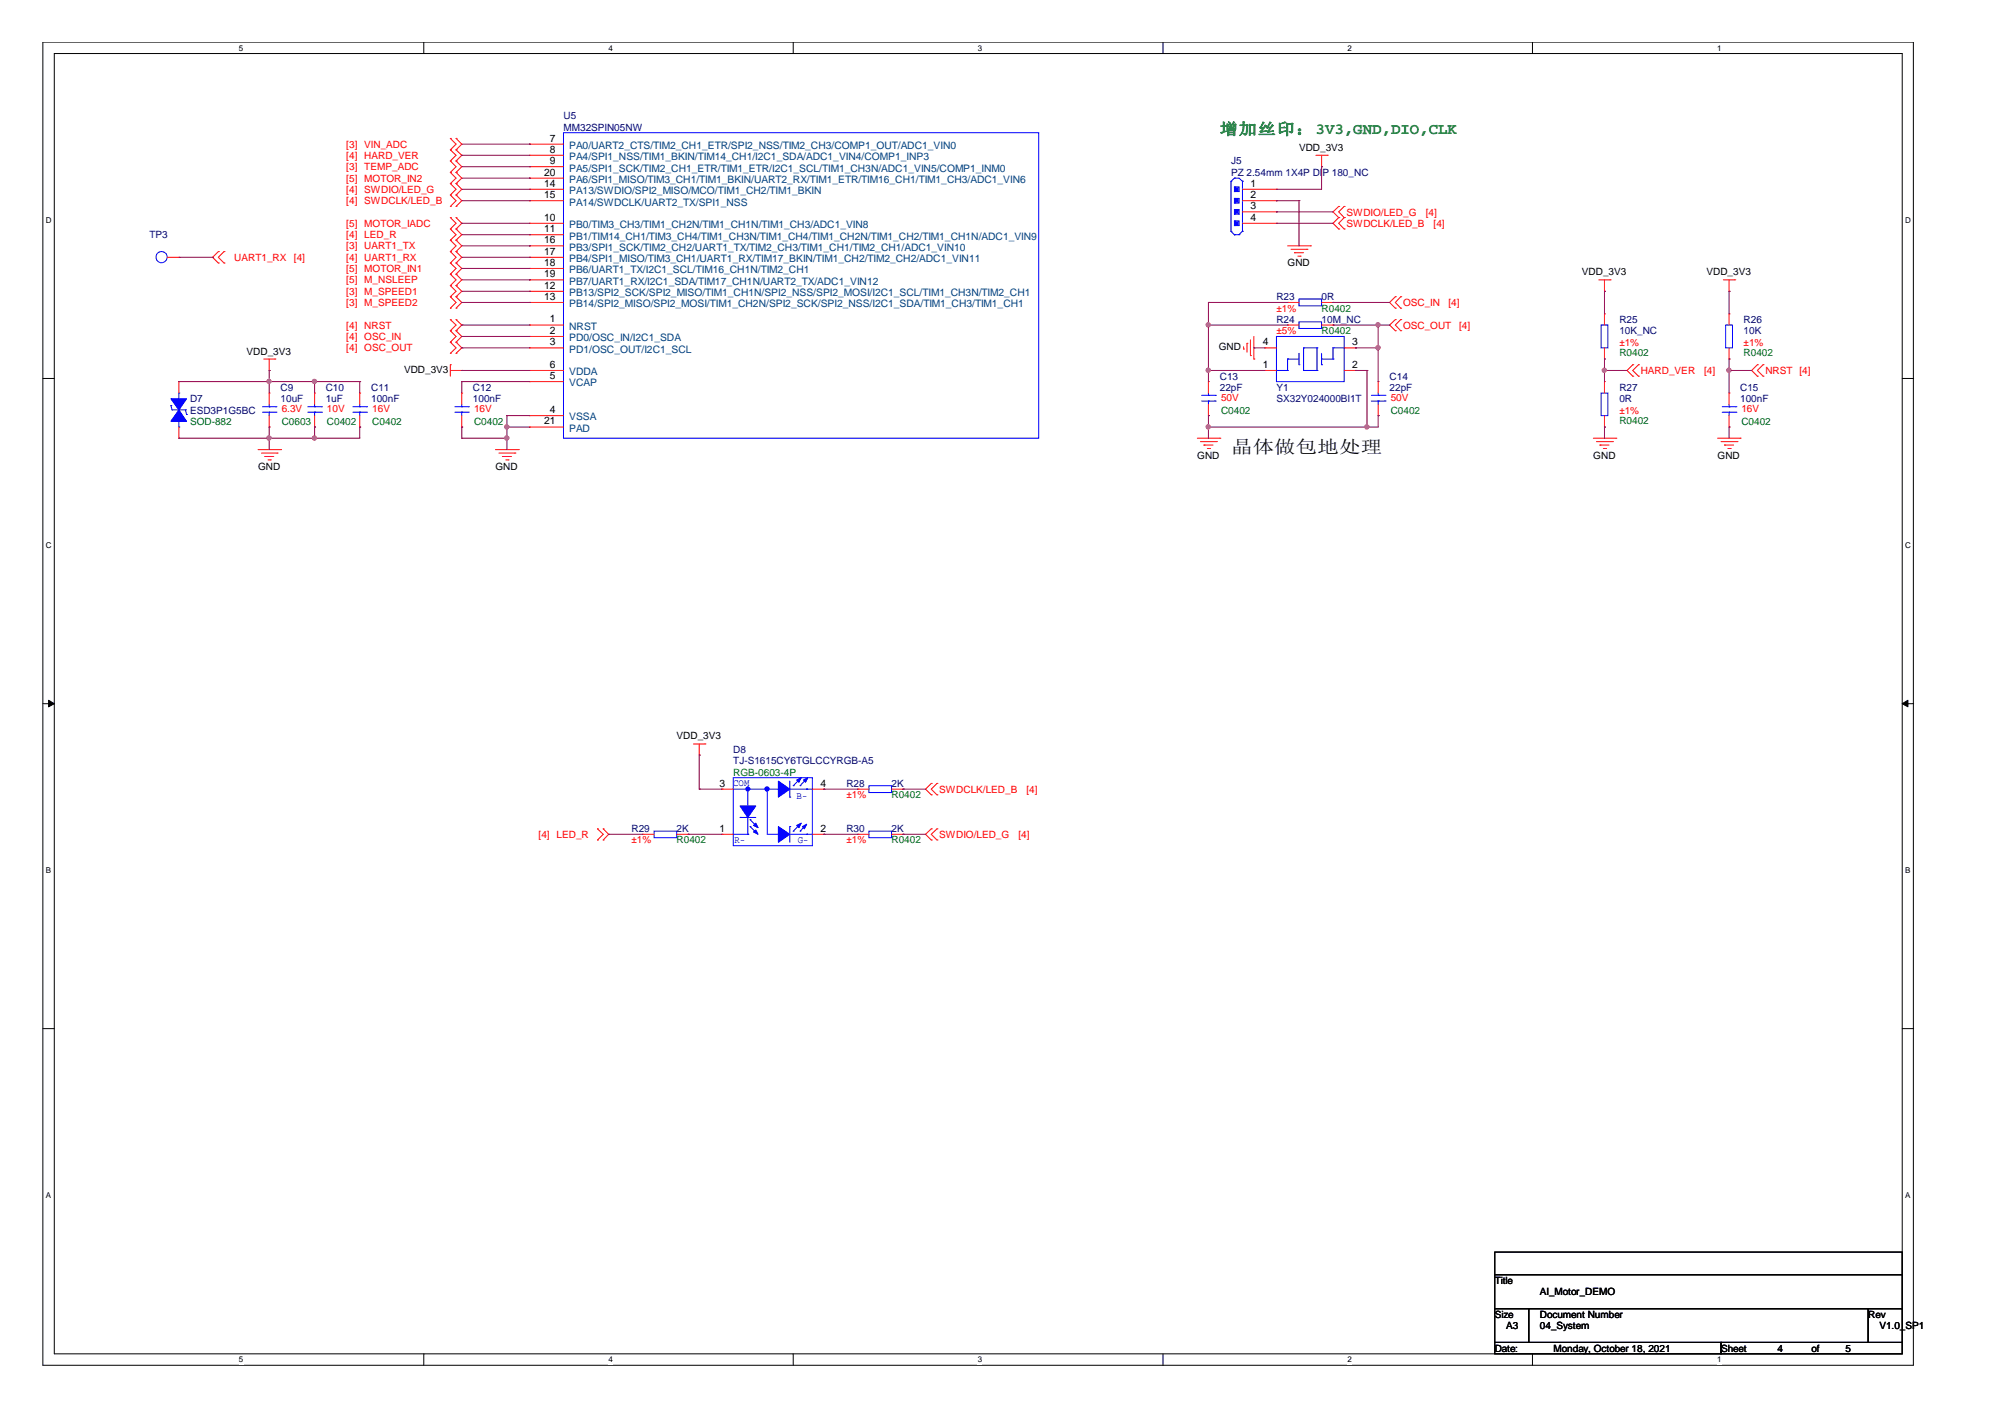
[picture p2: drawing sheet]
<svg xmlns="http://www.w3.org/2000/svg" width="297mm" height="210mm" viewBox="0 0 297 210" stroke-linecap="round" stroke-linejoin="round" font-family="sans-serif">
<path d="M6.3 6.2h277.2v196h-277.2zM8 7.9h273.8v192.6h-273.8z" fill="none" stroke="#000" stroke-width=".15"/>
<g fill="#fff">
<path d="M35.4 6.4h.6v1.4h-.6z"/>
<path d="M35.4 200.7h.6v1.4h-.6z"/>
</g>
<path d="M62.8 6.2v1.7M62.8 200.5v1.7" fill="none" stroke="#000" stroke-width=".15"/>
<g fill="#fff">
<path d="M90.1 6.4h.7v1.4h-.7z"/>
<path d="M90.1 200.7h.7v1.4h-.7z"/>
</g>
<path d="M117.5 6.2v1.7M117.5 200.5v1.7" fill="none" stroke="#000" stroke-width=".15"/>
<g fill="#fff">
<path d="M144.9 6.4h.6v1.4h-.6z"/>
<path d="M144.9 200.7h.6v1.4h-.6z"/>
</g>
<path d="M172.3 6.2v1.7M172.3 200.5v1.7" fill="none" stroke="#000" stroke-width=".15"/>
<g fill="#fff">
<path d="M199.6 6.4h.7v1.4h-.7z"/>
<path d="M199.6 200.7h.7v1.4h-.7z"/>
</g>
<path d="M227 6.2v1.7M227 200.5v1.7" fill="none" stroke="#000" stroke-width=".15"/>
<g fill="#fff">
<path d="M254.4 6.4h.6v1.4h-.6z"/>
<path d="M254.4 200.7h.6v1.4h-.6z"/>
<path d="M6.8 32h.8v1.3h-.8z"/>
<path d="M282.2 32h.9v1.3h-.9z"/>
<path d="M6.8 80.1h.8v1.4h-.8z"/>
<path d="M282.2 80.1h.9v1.4h-.9z"/>
</g>
<path d="M6.3 56.1h1.7M281.8 56.1h1.7" fill="none" stroke="#000" stroke-width=".15"/>
<g fill="#fff">
<path d="M6.8 128.3h.7v1.3h-.7z"/>
<path d="M282.2 128.3h.8v1.3h-.8z"/>
</g>
<path d="M6.3 104.2h1.7M281.8 104.2h1.7" fill="none" stroke="#000" stroke-width=".15"/>
<path d="M7.2 103.7l.8 .5-.8 .5zM281.8 104.2l.9-.5v1z" fill="#000" stroke="#000" stroke-width=".15"/>
<g fill="#fff">
<path d="M6.8 176.4h.7v1.4h-.7z"/>
<path d="M282.2 176.4h.8v1.4h-.8z"/>
</g>
<path d="M6.3 152.4h1.7M281.8 152.4h1.7M221.4 185.5h60.4v3.3h-60.4zM221.4 188.8h60.4v5.1h-60.4zM221.4 193.9h5.1v5h-5.1zM221.4 198.9h33.6v1.6h-33.6zM226.5 193.9h50.3v5h-50.3zM255 198.9h26.8v1.6h-26.8zM276.8 193.9h5v5h-5z" fill="none" stroke="#000" stroke-width=".15"/>
<g fill="none" stroke="#f00" stroke-width=".15">
<path d="M24.8 38.1h1.7M26.5 38.1h.1M32.3 37.3h.1M32.3 39h.1M32.3 37.3l-.8 .8 .8 .9M33.2 39h.1M33.2 37.3h.1M33.2 37.3l-.9 .8 .9 .9M66.7 22.2h.1M66.7 20.5h.1M66.7 23.8h.1M66.7 25.5h.1"/>
<path d="M66.7 27.2h.1M66.7 33.9h.1M66.7 32.2h.1M66.7 35.6h.1M66.7 37.3h.1M66.7 39h.1M66.7 28.9h.1M66.7 30.6h.1M66.7 20.5l.9 .9-.9 .8M66.7 22.2l.9 .8-.9 .8M66.7 23.8l.9 .9-.9 .8M66.7 25.5l.9 .9-.9 .8"/>
<path d="M66.7 32.2l.9 .9-.9 .8M66.7 33.9l.9 .9-.9 .8M66.7 35.6l.9 .8-.9 .9M66.7 37.3l.9 .8-.9 .9M66.7 39l.9 .8-.9 .8M66.7 27.2l.9 .8-.9 .9M66.7 28.9l.9 .8-.9 .9M67.6 20.5h.1M67.6 22.2h.1M67.6 23.8h.1M67.6 25.5h.1M67.6 27.2h.1"/>
<path d="M67.6 32.2h.1M67.6 33.9h.1M67.6 35.6h.1M67.6 37.3h.1M67.6 39h.1M67.6 28.9h.1M67.6 30.6h.1M67.6 20.5l.8 .9-.8 .8M67.6 22.2l.8 .8-.8 .8M67.6 23.8l.8 .9-.8 .8M67.6 25.5l.8 .9-.8 .8M67.6 32.2l.8 .9-.8 .8"/>
<path d="M67.6 33.9l.8 .9-.8 .8M67.6 35.6l.8 .8-.8 .9M67.6 37.3l.8 .8-.8 .9M67.6 39l.8 .8-.8 .8M67.6 27.2l.8 .8-.8 .9M67.6 28.9l.8 .8-.8 .9M78.4 21.4h.1M78.4 23h.1M78.4 24.7h.1M78.4 33.1h.1M78.4 34.8h.1M78.4 28h.1"/>
<path d="M78.4 29.7h.1M78.4 36.4h.1M78.4 38.1h.1M78.4 39.8h.1M78.4 26.4h.1M78.4 23h5.1M78.4 36.4h5.1M78.4 38.1h5.1M78.4 21.4h5.1M78.4 24.7h5.1M78.4 33.1h5.1M78.4 34.8h5.1"/>
<path d="M78.4 28h5.1M78.4 29.7h5.1M78.4 39.8h5.1M78.4 26.4h5.1M184.1 33.1h5M184.1 28h5M184.1 29.7h5M184.1 31.4h5M189.1 28h.1M189.1 31.4h.1M189.1 33.1h.1M189.1 29.7h.1"/>
<path d="M190.8 36.4h3.3M191.3 36.9h2.3M191.8 37.4h.1M191.8 37.4h1.3M192.3 37.9h.3M192.6 37.9h.1M193.6 36.9h.1M194.1 36.4h.1M194.9 23h1.7M195.8 24.7h.1M195.8 23v1.7M196.6 23h.1"/>
<path d="M198.3 30.6h.1M198.3 32.2h.1M198.3 33.9h.1M198.3 30.6l-.8 .8 .8 .8M198.3 32.2l-.8 .9 .8 .8M199.1 32.2h.1M199.1 30.6h.1M199.1 33.9h.1M199.1 30.6l-.8 .8 .8 .8M199.1 32.2l-.8 .9 .8 .8M26.5 56.5h.1M26.5 56.5v1.7"/>
<path d="M39.1 53.2h1.6M39.9 54.9h.1M39.9 58.2h.1M39.9 53.2v1.7M39.9 58.2v1.7M40.7 53.2h.1M46.6 58.2h.1M46.6 58.2v1.7M53.3 58.2h.1M53.3 58.2v1.7M66.7 54h.1M66.7 40.6h.1"/>
<path d="M66.7 42.3h.1M66.7 44h.1M66.7 45.6h.1M66.7 49h.1M66.7 47.3h.1M66.7 50.7h.1M66.7 52.3h.1M66.7 54.9h1.7M66.7 54v1.7M66.7 40.6l.9 .9-.9 .8M66.7 42.3l.9 .9-.9 .8M66.7 44l.9 .8-.9 .8"/>
<path d="M66.7 47.3l.9 .8-.9 .9M66.7 49l.9 .8-.9 .9M66.7 50.7l.9 .8-.9 .8M67.6 40.6h.1M67.6 42.3h.1M67.6 44h.1M67.6 45.6h.1M67.6 47.3h.1M67.6 49h.1M67.6 50.7h.1M67.6 52.3h.1M67.6 40.6l.8 .9-.8 .8"/>
<path d="M67.6 42.3l.8 .9-.8 .8M67.6 44l.8 .8-.8 .8M67.6 47.3l.8 .8-.8 .9M67.6 49l.8 .8-.8 .9M67.6 50.7l.8 .8-.8 .8M68.4 54.9h.1M68.4 58.2h.1M68.4 58.2v1.7M78.4 48.1h.1M78.4 49.8h.1M78.4 51.5h.1M78.4 56.5h.1"/>
<path d="M78.4 54.9h.1M78.4 43.2h.1M78.4 44.8h.1M78.4 41.5h.1M78.4 41.5h5.1M78.4 54.9h5.1M78.4 48.1h5.1M78.4 49.8h5.1M78.4 51.5h5.1M78.4 56.5h5.1M78.4 43.2h5.1M78.4 44.8h5.1"/>
<path d="M179 56.5h.1M179 56.5v1.7M179 59.9v1.7M184.2 51.7h.1M184.2 51.4v.3M184.7 50.9h.1M184.7 50.9v1.3M185.3 52.7h.1M185.3 50.3v2.4M185.8 53.2h.1M185.8 49.8v3.4M187.4 54.9h.1"/>
<path d="M187.4 51.5h.1M187.4 54.9h1.7M187.4 51.5h1.7M190.8 48.1h.1M190.8 44.8h.1M190.8 48.1h1.6M190.8 44.8h1.6M195.8 48.1h1.7M195.8 44.8h1.7M197.5 48.1h.1M197.5 44.8h.1M199.1 54.9h1.7"/>
<path d="M199.1 51.5h1.7M200.8 51.5h.1M200.8 54.9h.1M204.2 56.5h.1M204.2 56.5v1.7M204.2 59.9v1.7M206.7 44h.1M206.7 45.6h.1M206.7 47.3h.1M206.7 49h.1M206.7 44l-.8 .8 .8 .8M206.7 47.3l-.8 .8 .8 .9"/>
<path d="M207.5 45.6h.1M207.5 44h.1M207.5 49h.1M207.5 47.3h.1M207.5 44l-.8 .8 .8 .8M207.5 47.3l-.8 .8 .8 .9M236.9 41.5h1.6M237.7 43.2h.1M237.7 56.5h.1M237.7 53.2h.1M237.7 46.5h.1M237.7 41.5v1.7"/>
<path d="M237.7 46.5v1.6M237.7 51.5v1.7M237.7 56.5v1.7M238.5 41.5h.1M241.9 54h.1M241.9 55.7h.1M241.9 54l-.9 .9 .9 .8M242.7 55.7h.1M242.7 54h.1M242.7 54l-.8 .9 .8 .8M255.3 41.5h1.7M256.2 43.2h.1"/>
<path d="M256.2 58.2h.1M256.2 53.2h.1M256.2 46.5h.1M256.2 41.5v1.7M256.2 46.5v1.6M256.2 51.5v1.7M256.2 58.2v1.7M257 41.5h.1M260.3 54h.1M260.3 55.7h.1M260.3 54l-.8 .9 .8 .8M261.2 55.7h.1"/>
<path d="M261.2 54h.1M261.2 54l-.9 .9 .9 .8M26.5 64.9h.1M26.5 63.3v1.6M38.2 66.6h3.4M38.7 67.1h2.4M39.2 67.6h.1M39.2 67.6h1.4M39.7 68.1h.3M39.9 63.3h.1M39.9 61.6v1.7M40 68.1h.1"/>
<path d="M41.1 67.1h.1M41.6 66.6h.1M46.6 63.3h.1M46.6 61.6v1.7M53.3 63.3h.1M53.3 61.6v1.7M68.4 63.3h.1M68.4 61.6v1.7M73.4 66.6h3.4M73.9 67.1h2.4M74.4 67.6h.1M74.4 67.6h1.4"/>
<path d="M74.9 68.1h.4M75.3 68.1h.1M76.3 67.1h.1M76.8 66.6h.1M78.4 61.6h.1M78.4 63.3h.1M78.4 61.6h5.1M78.4 63.3h5.1M177.4 64.9h3.3M177.8 65.4h2.4M178.4 65.9h.1M178.4 65.9h1.3"/>
<path d="M178.9 66.4h.3M179 61.6h.1M179.2 66.4h.1M180.2 65.4h.1M180.7 64.9h.1M204.2 61.6h.1M236.1 64.9h3.3M236.5 65.4h2.4M237 65.9h.1M237 65.9h1.4M237.5 66.4h.4M237.7 63.3h.1"/>
<path d="M237.7 61.6v1.7M237.9 66.4h.1M238.9 65.4h.1M239.4 64.9h.1M254.5 64.9h3.3M255 65.4h2.3M255.5 65.9h.1M255.5 65.9h1.3M256 66.4h.3M256.2 63.3h.1M256.2 61.6v1.7M256.3 66.4h.1"/>
<path d="M257.3 65.4h.1M257.8 64.9h.1M102.7 110.2h1.7M103.6 111.9h.1M103.6 110.2v1.7M104.4 110.2h.1M106.9 116.9h.1M106.9 116.9h1.7M120.4 116.9h1.6M122 116.9h.1M127.1 116.9h.1M127.1 116.9h1.6"/>
<path d="M132.1 116.9h1.7M133.8 116.9h.1M138 116h.1M138 117.7h.1M138 116l-.9 .9 .9 .8M138.8 117.7h.1M138.8 116h.1M138.8 116l-.8 .9 .8 .8M88.5 124.4h.1M88.5 122.8h.1M88.5 122.8l.9 .8-.9 .8M89.4 122.8h.1"/>
<path d="M89.4 124.4h.1M89.4 122.8l.8 .8-.8 .8M95.2 123.6h.1M95.2 123.6h1.7M100.2 123.6h1.7M101.9 123.6h.1M106.9 123.6h.1M106.9 123.6h1.7M120.4 123.6h1.6M122 123.6h.1M127.1 123.6h.1M127.1 123.6h1.6"/>
<path d="M132.1 123.6h1.7M133.8 123.6h.1M138 122.8h.1M138 124.4h.1M138 122.8l-.9 .8 .9 .8M138.8 124.4h.1M138.8 122.8h.1M138.8 122.8l-.8 .8 .8 .8"/>
</g>
<g fill="none" stroke="#00f" stroke-width=".15">
<path d="M83.5 19.7h70.4v45.2h-70.4zM182.4 34.3h.1M182.4 26.9h.1M182.4 26.9v7.4M182.4 34.3l.5 .5M182.9 27.7h.7v.7h-.7zM182.9 29.4h.7v.7h-.7zM182.9 31h.7v.7h-.7zM182.9 32.7h.7v.7h-.7zM182.9 28.4h.1M182.9 27.7h.1M182.9 29.4h.1"/>
<path d="M182.9 30.1h.1M182.9 31.7h.1M182.9 31h.1M182.9 33.4h.1M182.9 32.7h.1M182.9 26.4h.1M182.9 34.8h.1M182.9 27.7l.7 .7M182.9 29.4l.7 .7M182.9 31l.7 .7M182.9 32.7l.7 .7M182.9 26.4h.7l.5 .5"/>
<path d="M182.9 34.8h.7M182.9 26.4l-.5 .5M183.6 34.8h.1M183.6 27.7l-.7 .7M183.6 29.4l-.7 .7M183.6 31l-.7 .7M183.6 32.7l-.7 .7M184.1 34.3h.1M184.1 26.9h.1M184.1 26.9v7.4M184.1 34.3l-.5 .5M26.5 58.2h.1"/>
<path d="M26.5 58.2v.9M39.9 59.9v.4M46.6 59.9v.4M53.3 59.9v.4M68.4 59.9v.4M178 59.4h2M178 58.6h2M179 58.6h.1M179 59.4h.1M179 58.2v.4M179 59.4v.5M180 59.4h.1"/>
<path d="M180 58.6h.1M189.1 49.8h10v6.7h-10zM189.1 54.9h.1M189.1 54.9h1.7M190.8 53.2h.1M190.8 54.9h.1M190.8 53.2h1.6M190.8 53.2v1.7M192.4 47.7h3.4v1h-3.4zM192.4 44.3h3.4v1h-3.4zM192.4 54h.1M192.4 52.3v1.7"/>
<path d="M193.1 54.9h.1M193.1 51.5h.1M193.1 51.5v3.4M193.1 54.9h2M193.1 51.5h2M195.1 54.9h.1M195.1 51.5h.1M195.1 51.5v3.4M195.8 54h.1M195.8 52.3v1.7M195.8 53.2h1.7M197.5 53.2h.1"/>
<path d="M197.5 51.5h.1M197.5 51.5h1.6M197.5 51.5v1.7M199.1 51.5h.1M203.2 59.4h2M203.2 58.6h2M204.2 58.6h.1M204.2 59.4h.1M204.2 58.2v.4M204.2 59.4v.5M205.2 59.4h.1M205.2 58.6h.1"/>
<path d="M237.2 58.2h1v3.4h-1zM237.2 48.1h1v3.4h-1zM255.7 48.1h1v3.4h-1zM256.2 59.9v.4M25.3 60.1h.1M25.3 60.1l.2 .6h2M26.5 63.3h.1M26.5 62.4v.9M27.5 60.7h.1M27.5 60.7l.1 .7M27.6 61.4h.1M38.9 61.1h2"/>
<path d="M38.9 60.3h2M39.9 60.3h.1M39.9 61.1h.1M39.9 61.1v.5M40.9 61.1h.1M40.9 60.3h.1M45.6 61.1h2M45.6 60.3h2M46.6 60.3h.1M46.6 61.1h.1M46.6 61.1v.5M47.6 61.1h.1"/>
<path d="M47.6 60.3h.1M52.3 61.1h2M52.3 60.3h2M53.3 60.3h.1M53.3 61.1h.1M53.3 61.1v.5M54.3 61.1h.1M54.3 60.3h.1M67.4 61.1h2M67.4 60.3h2M68.4 60.3h.1M68.4 61.1h.1"/>
<path d="M68.4 61.1v.5M69.4 61.1h.1M69.4 60.3h.1M255.1 61.1h2.1M255.1 60.3h2.1M256.2 60.3h.1M256.2 61.1h.1M256.2 61.1v.5M257.2 61.1h.1M257.2 60.3h.1M108.6 115.2h11.8v10.1h-11.8zM108.6 116.9h6.7"/>
<path d="M110.8 116.9h.1M110.8 116.9v6.7M113.7 116.9h.1M113.7 116.9v6.7h1.6M115.3 116.9h.1M117 118.1h.1M117 115.7v2.4M117 116.9h3.4M117.5 116.4h.1M118.5 116.4h.1M118.5 115.4l-1 1M119.5 116.9h.1"/>
<path d="M119.5 115.4l-1 1M128.7 116.4h3.4v1h-3.4zM96.9 123.1h3.3v1h-3.3zM108.6 123.6h2.2M109.6 121.1h.1M109.6 121.1h2.4M110.8 123.6h.1M111.1 122.4h.1M111.1 121.4h.1M111.1 122.4l1 1M111.1 121.4l1 1M115.3 123.6h.1"/>
<path d="M117 122.4h.1M117 122.4v2.4M117 123.6h3.4M117.5 123.1h.1M118.5 123.1h.1M118.5 122.1l-1 1M119.5 123.6h.1M119.5 122.1l-1 1M128.7 123.1h3.4v1h-3.4z"/>
<circle cx="23.9" cy="38.1" r=".83"/>
</g>
<g fill="#00f" stroke="#00f" stroke-width=".15">
<path d="M115.3 115.7l1.7 1.2-1.7 1.2z" fill-rule="evenodd"/>
<path d="M119 115.5l.7-.3-.4 .7z" fill-rule="evenodd"/>
<path d="M118 115.5l.7-.3-.3 .7z" fill-rule="evenodd"/>
<path d="M115.3 122.4l1.7 1.2-1.7 1.2z" fill-rule="evenodd"/>
<path d="M118 122.3l.7-.4-.3 .7z" fill-rule="evenodd"/>
<path d="M109.6 119.4h2.4l-1.2 1.7z" fill-rule="evenodd"/>
<path d="M111.6 123.2l.4-.2 .3 .6z" fill-rule="evenodd"/>
<path d="M112 121.9l.3 .7-.7-.3z" fill-rule="evenodd"/>
<path d="M118.9 122.4l.6-.3-.3 .7z" fill-rule="evenodd"/>
<path d="M183 27.9h.4v.3h-.4z" fill-rule="evenodd"/>
<path d="M183 29.6h.4v.3h-.4z" fill-rule="evenodd"/>
<path d="M183 31.2h.4v.4h-.4z" fill-rule="evenodd"/>
<path d="M183 32.9h.4v.3h-.4z" fill-rule="evenodd"/>
<path d="M26.5 60.7l1.1 1.7h-2.3z" fill-rule="evenodd"/>
<path d="M25.3 59.1h2.3l-1.1 1.6z" fill-rule="evenodd"/>
<circle cx="110.8" cy="116.9" r=".31"/>
<circle cx="113.6" cy="116.9" r=".32"/>
</g>
<g fill="none" stroke="#800040" stroke-width=".15">
<path d="M26.5 38.1h5M31.5 38.1h.1M68.4 23h.1M68.4 33.1h.1M68.4 39.8h.1M68.4 21.4h10M68.4 23h10M68.4 24.7h10M68.4 26.4h10M68.4 28h10M68.4 29.7h10M68.4 33.1h10"/>
<path d="M68.4 34.8h10M68.4 36.4h10M68.4 38.1h10M68.4 39.8h10M78.4 21.4h.1M78.4 24.7h.1M78.4 26.4h.1M78.4 28h.1M78.4 29.7h.1M78.4 34.8h.1M78.4 36.4h.1M78.4 38.1h.1"/>
<path d="M189.1 28h.1M189.1 29.7h.1M189.1 31.4h.1M189.1 33.1h.1M189.1 29.7h3.3M189.1 33.1h8.4M189.1 31.4h8.4M192.4 29.7h.1M192.4 29.7v6.7M195.8 24.7h.1M195.8 24.7v3.3h-6.7M26.5 56.5h.1"/>
<path d="M26.5 56.5h26.8M39.9 56.5h.1M39.9 54.9h.1M39.9 54.9v3.3M46.6 56.5h.1M46.6 56.5v1.7M53.3 56.5h.1M53.3 56.5v1.7M68.4 48.1h.1M68.4 49.8h.1M68.4 51.5h.1M68.4 56.5h.1"/>
<path d="M68.4 54.9h.1M68.4 56.5h10M68.4 44.8h10M68.4 48.1h10M68.4 51.5h10M68.4 54.9h10M68.4 49.8h10M68.4 56.5v1.7M68.4 41.5h10M68.4 43.2h10M78.4 41.5h.1M78.4 43.2h.1"/>
<path d="M78.4 44.8h.1M179 48.1h.1M179 44.8h.1M179 54.9h.1M179 44.8h11.8M179 48.1h11.8M179 44.8v11.7M179 54.9h8.4M185.8 51.5h.1M185.8 51.5h1.6M197.5 44.8h.1M197.5 48.1h.1"/>
<path d="M197.5 44.8h8.4M197.5 48.1h8.4M200.8 51.5h.1M200.8 54.9h.1M200.8 51.5h3.4M200.8 54.9h1.7M202.5 54.9h.1M202.5 54.9v8.4M204.2 48.1h.1M204.2 51.5h.1M204.2 48.1v8.4M237.7 53.2h.1"/>
<path d="M237.7 54.9h.1M237.7 43.2h.1M237.7 54.9h3.3M237.7 43.2v3.3M237.7 53.2v3.3M256.2 53.2h.1M256.2 54.9h.1M256.2 43.2h.1M256.2 54.9h3.3M256.2 43.2v3.3M256.2 53.2v5M26.5 64.9h.1"/>
<path d="M39.9 63.3h.1M39.9 64.9h.1M39.9 63.3v3.3M46.6 63.3h.1M46.6 64.9h.1M46.6 63.3v1.6M53.3 63.3h.1M53.3 63.3v1.6h-26.8M68.4 63.3h.1M68.4 64.9h.1M68.4 64.9h6.7M68.4 63.3v1.6"/>
<path d="M75.1 61.6h.1M75.1 63.3h.1M75.1 64.9h.1M75.1 63.3h3.3M75.1 61.6h3.3M75.1 61.6v5M179 61.6h.1M179 63.3h.1M179 61.6v3.3M202.5 63.3h.1M204.2 61.6h.1M204.2 61.6v1.7h-25.2"/>
<path d="M237.7 63.3h.1M237.7 63.3v1.6M256.2 63.3h.1M256.2 63.3v1.6M103.6 111.9h.1M103.6 116.9h.1M103.6 111.9v5M103.6 116.9h3.3M122 116.9h.1M122 116.9h5.1M133.8 116.9h.1M133.8 116.9h3.3"/>
<path d="M90.2 123.6h.1M90.2 123.6h5M101.9 123.6h.1M101.9 123.6h5M122 123.6h.1M122 123.6h5.1M133.8 123.6h.1M133.8 123.6h3.3"/>
</g>
<g fill="#f0f" stroke="#f0f" stroke-width=".15">
<circle cx="39.9" cy="56.5" r=".32"/>
<circle cx="46.6" cy="64.9" r=".32"/>
<circle cx="39.9" cy="64.9" r=".32"/>
<circle cx="46.6" cy="56.5" r=".32"/>
<circle cx="204.1" cy="48.1" r=".32"/>
<circle cx="204.1" cy="51.5" r=".32"/>
<circle cx="179" cy="48.1" r=".32"/>
<circle cx="179" cy="54.9" r=".32"/>
<circle cx="202.5" cy="63.2" r=".32"/>
<circle cx="179" cy="63.2" r=".32"/>
<circle cx="237.7" cy="54.9" r=".32"/>
<circle cx="75.1" cy="63.2" r=".32"/>
<circle cx="75.1" cy="64.9" r=".32"/>
<circle cx="256.1" cy="54.9" r=".32"/>
</g>
<text font-size="2.7" x="182.4" y="67.1">晶体做包地处理</text>
<text font-size="2.3" fill="#008000" x="180.7" y="19.9">增加丝印：3V3,GND,DIO,CLK</text>
<g font-size="1.5" fill="#000080">
<text x="83.5" y="17.7">U5</text>
<text x="83.5" y="19.4">MM32SPIN05NW</text>
<text x="182.4" y="24.4">J5</text>
<text x="182.4" y="26">PZ 2.54mm 1X4P DIP 180_NC</text>
<text x="22.1" y="35.3">TP3</text>
<text x="189.1" y="47.9">R24</text>
<text x="189.1" y="44.5">R23</text>
<text x="195.8" y="47.9">10M_NC</text>
<text x="195.8" y="44.5">0R</text>
<text x="239.9" y="47.9">R25</text>
<text x="258.3" y="47.9">R26</text>
<text x="239.9" y="49.5">10K_NC</text>
<text x="258.3" y="49.5">10K</text>
<text x="28.2" y="59.6">D7</text>
<text x="41.6" y="57.9">C9</text>
<text x="41.6" y="59.6">10uF</text>
<text x="48.3" y="57.9">C10</text>
<text x="48.3" y="59.6">1uF</text>
<text x="55" y="57.9">C11</text>
<text x="55" y="59.6">100nF</text>
<text x="70.1" y="57.9">C12</text>
<text x="70.1" y="59.6">100nF</text>
<text x="180.7" y="56.2">C13</text>
<text x="180.7" y="57.9">22pF</text>
<text x="189.1" y="57.9">Y1</text>
<text x="189.1" y="59.6">SX32Y024000BI1T</text>
<text x="205.9" y="56.2">C14</text>
<text x="205.9" y="57.9">22pF</text>
<text x="239.9" y="57.9">R27</text>
<text x="239.9" y="59.6">0R</text>
<text x="257.8" y="57.9">C15</text>
<text x="257.8" y="59.6">100nF</text>
<text x="28.2" y="61.3">ESD3P1G5BC</text>
<text x="108.6" y="111.6">D8</text>
<text x="108.6" y="113.2">TJ-S1615CY6TGLCCYRGB-A5</text>
<text x="125.4" y="116.6">R28</text>
<text x="132.1" y="116.6">2K</text>
<text x="93.6" y="123.3">R29</text>
<text x="100.2" y="123.3">2K</text>
<text x="125.4" y="123.3">R30</text>
<text x="132.1" y="123.3">2K</text>
</g>
<g font-size="1.5" fill="#f00">
<text x="51.3" y="21.9">[3] VIN_ADC</text>
<text x="51.3" y="23.6">[4] HARD_VER</text>
<text x="51.3" y="25.2">[3] TEMP_ADC</text>
<text x="51.3" y="26.9">[5] MOTOR_IN2</text>
<text x="51.3" y="28.5">[4] SWDIO/LED_G</text>
<text x="51.3" y="33.6">[5] MOTOR_IADC</text>
<text x="51.3" y="35.3">[4] LED_R</text>
<text x="51.3" y="30.2">[4] SWDCLK/LED_B</text>
<text x="199.5" y="31.9">SWDIO/LED_G</text>
<text x="199.5" y="33.6">SWDCLK/LED_B</text>
<text x="211.2" y="31.9">[4]</text>
<text x="212.4" y="33.6">[4]</text>
<text x="34.7" y="38.6">UART1_RX</text>
<text x="43.6" y="38.6">[4]</text>
<text x="51.3" y="36.9">[3] UART1_TX</text>
<text x="51.3" y="38.6">[4] UART1_RX</text>
<text x="51.3" y="40.3">[5] MOTOR_IN1</text>
<text x="51.3" y="42">[5] M_NSLEEP</text>
<text x="51.3" y="43.7">[3] M_SPEED1</text>
<text x="51.3" y="45.3">[3] M_SPEED2</text>
<text x="189.1" y="46.2">±1%</text>
<text x="207.9" y="45.3">OSC_IN</text>
<text x="214.6" y="45.3">[4]</text>
<text x="51.3" y="48.7">[4] NRST</text>
<text x="51.3" y="50.3">[4] OSC_IN</text>
<text x="51.3" y="52">[4] OSC_OUT</text>
<text x="189.1" y="49.5">±5%</text>
<text x="207.9" y="48.7">OSC_OUT</text>
<text x="216.2" y="48.7">[4]</text>
<text x="239.9" y="51.2">±1%</text>
<text x="258.3" y="51.2">±1%</text>
<text x="180.9" y="59.4">50V</text>
<text x="206" y="59.4">50V</text>
<text x="243.1" y="55.4">HARD_VER</text>
<text x="252.5" y="55.4">[4]</text>
<text x="261.5" y="55.4">NRST [4]</text>
<text x="41.7" y="61.1">6.3V</text>
<text x="48.4" y="61.1">10V</text>
<text x="55.2" y="61.1">16V</text>
<text x="70.2" y="61.1">16V</text>
<text x="239.9" y="61.3">±1%</text>
<text x="258" y="61.1">16V</text>
<text x="125.4" y="118.3">±1%</text>
<text x="139.1" y="117.4">SWDCLK/LED_B</text>
<text x="152.1" y="117.4">[4]</text>
<text x="79.8" y="124.1">[4] LED_R</text>
<text x="93.6" y="124.9">±1%</text>
<text x="125.4" y="124.9">±1%</text>
<text x="139.1" y="124.1">SWDIO/LED_G</text>
<text x="150.9" y="124.1">[4]</text>
</g>
<g font-size="1.5">
<text x="81.4" y="21">7</text>
<text x="81.4" y="22.6">8</text>
<text x="192.4" y="22.4">VDD_3V3</text>
<text x="80.6" y="27.7">14</text>
<text x="80.6" y="29.4">15</text>
<text x="80.6" y="26">20</text>
<text x="81.4" y="24.3">9</text>
<text x="185.3" y="27.7">1</text>
<text x="185.3" y="29.4">2</text>
<text x="80.6" y="32.7">10</text>
<text x="80.6" y="34.4">11</text>
<text x="185.3" y="31">3</text>
<text x="185.3" y="32.7">4</text>
<text x="80.6" y="36">16</text>
<text x="80.6" y="37.7">17</text>
<text x="80.6" y="39.4">18</text>
<text x="80.6" y="41.1">19</text>
<text x="190.8" y="39.5">GND</text>
<text x="234.4" y="40.8">VDD_3V3</text>
<text x="252.8" y="40.8">VDD_3V3</text>
<text x="80.6" y="42.8">12</text>
<text x="80.6" y="44.4">13</text>
<text x="81.4" y="47.8">1</text>
<text x="36.5" y="52.5">VDD_3V3</text>
<text x="81.4" y="49.5">2</text>
<text x="81.4" y="51.2">3</text>
<text x="180.6" y="51.9">GND</text>
<text x="187.1" y="51.2">4</text>
<text x="200.3" y="51.2">3</text>
<text x="59.9" y="55.2">VDD_3V3</text>
<text x="81.4" y="56.1">5</text>
<text x="81.4" y="54.5">6</text>
<text x="187.1" y="54.5">1</text>
<text x="200.3" y="54.5">2</text>
<text x="80.6" y="62.9">21</text>
<text x="81.4" y="61.2">4</text>
<text x="38.2" y="69.7">GND</text>
<text x="73.4" y="69.7">GND</text>
<text x="177.4" y="68">GND</text>
<text x="236.1" y="68">GND</text>
<text x="254.5" y="68">GND</text>
<text x="100.2" y="109.5">VDD_3V3</text>
<text x="106.6" y="116.5">3</text>
<text x="121.5" y="116.5">4</text>
<text x="106.6" y="123.2">1</text>
<text x="121.5" y="123.2">2</text>
<text x="221.4" y="190.2">Title</text>
<text x="228.1" y="191.8">AI_Motor_DEMO</text>
<text x="221.4" y="195.2">Size</text>
<text x="223.1" y="196.9">A3</text>
<text x="228.1" y="196.9">04_System</text>
<text x="228.1" y="195.2">Document Number</text>
<text x="276.8" y="195.2">Rev</text>
<text x="278.4" y="196.9">V1.0_SP1</text>
<text x="221.4" y="200.2">Date:</text>
<text x="230.2" y="200.2">Monday, October 18, 2021</text>
<text x="255" y="200.2">Sheet</text>
<text x="263.4" y="200.2">4</text>
<text x="268.4" y="200.2">of</text>
<text x="273.4" y="200.2">5</text>
</g>
<g font-size="1.5" fill="#004080">
<text x="84.3" y="22.1">PA0/UART2_CTS/TIM2_CH1_ETR/SPI2_NSS/TIM2_CH3/COMP1_OUT/ADC1_VIN0</text>
<text x="84.3" y="23.7">PA4/SPI1_NSS/TIM1_BKIN/TIM14_CH1/I2C1_SDA/ADC1_VIN4/COMP1_INP3</text>
<text x="84.3" y="25.4">PA5/SPI1_SCK/TIM2_CH1_ETR/TIM1_ETR/I2C1_SCL/TIM1_CH3N/ADC1_VIN5/COMP1_INM0</text>
<text x="84.3" y="28.8">PA13/SWDIO/SPI2_MISO/MCO/TIM1_CH2/TIM1_BKIN</text>
<text x="84.3" y="27.1">PA6/SPI1_MISO/TIM3_CH1/TIM1_BKIN/UART2_RX/TIM1_ETR/TIM16_CH1/TIM1_CH3/ADC1_VIN6</text>
<text x="84.3" y="33.8">PB0/TIM3_CH3/TIM1_CH2N/TIM1_CH1N/TIM1_CH3/ADC1_VIN8</text>
<text x="84.3" y="35.5">PB1/TIM14_CH1/TIM3_CH4/TIM1_CH3N/TIM1_CH4/TIM1_CH2N/TIM1_CH2/TIM1_CH1N/ADC1_VIN9</text>
<text x="84.3" y="30.5">PA14/SWDCLK/UART2_TX/SPI1_NSS</text>
<text x="84.3" y="37.1">PB3/SPI1_SCK/TIM2_CH2/UART1_TX/TIM2_CH3/TIM1_CH1/TIM2_CH1/ADC1_VIN10</text>
<text x="84.3" y="38.8">PB4/SPI1_MISO/TIM3_CH1/UART1_RX/TIM17_BKIN/TIM1_CH2/TIM2_CH2/ADC1_VIN11</text>
<text x="84.3" y="40.5">PB6/UART1_TX/I2C1_SCL/TIM16_CH1N/TIM2_CH1</text>
<text x="84.3" y="43.9">PB13/SPI2_SCK/SPI2_MISO/TIM1_CH1N/SPI2_NSS/SPI2_MOSI/I2C1_SCL/TIM1_CH3N/TIM2_CH1</text>
<text x="84.3" y="45.5">PB14/SPI2_MISO/SPI2_MOSI/TIM1_CH2N/SPI2_SCK/SPI2_NSS/I2C1_SDA/TIM1_CH3/TIM1_CH1</text>
<text x="84.3" y="42.2">PB7/UART1_RX/I2C1_SDA/TIM17_CH1N/UART2_TX/ADC1_VIN12</text>
<text x="84.3" y="48.9">NRST</text>
<text x="84.3" y="50.6">PD0/OSC_IN/I2C1_SDA</text>
<text x="84.3" y="52.3">PD1/OSC_OUT/I2C1_SCL</text>
<text x="84.3" y="57.2">VCAP</text>
<text x="84.3" y="55.6">VDDA</text>
<text x="84.3" y="62.3">VSSA</text>
<text x="84.3" y="64">PAD</text>
</g>
<g font-size="1.5" fill="#008000">
<text x="195.8" y="46.2">R0402</text>
<text x="195.8" y="49.5">R0402</text>
<text x="239.9" y="52.7">R0402</text>
<text x="258.3" y="52.7">R0402</text>
<text x="28.2" y="62.9">SOD-882</text>
<text x="41.7" y="62.9">C0603</text>
<text x="48.4" y="62.9">C0402</text>
<text x="55.2" y="62.9">C0402</text>
<text x="70.2" y="62.9">C0402</text>
<text x="180.9" y="61.3">C0402</text>
<text x="206" y="61.3">C0402</text>
<text x="239.9" y="62.8">R0402</text>
<text x="258" y="62.9">C0402</text>
<text x="108.6" y="114.9">RGB-0603-4P</text>
<text x="132.1" y="118.3">R0402</text>
<text x="100.2" y="124.9">R0402</text>
<text x="132.1" y="124.9">R0402</text>
</g>
<g font-size="1.5" fill="#00f">
<text x="108.6" y="116.4">COM</text>
<text x="118" y="118.3">B-</text>
<text x="108.8" y="124.8">R-</text>
<text x="118.2" y="124.8">G-</text>
</g>
<g font-size="1.2">
<text x="35.4" y="7.5">5</text>
<text x="90.1" y="7.5">4</text>
<text x="144.9" y="7.5">3</text>
<text x="199.6" y="7.5">2</text>
<text x="254.4" y="7.5">1</text>
<text x="6.8" y="33.1">D</text>
<text x="282.2" y="33.1">D</text>
<text x="6.8" y="81.2">C</text>
<text x="282.2" y="81.2">C</text>
<text x="6.8" y="129.4">B</text>
<text x="282.2" y="129.4">B</text>
<text x="6.8" y="177.5">A</text>
<text x="282.2" y="177.5">A</text>
<text x="35.4" y="201.8">5</text>
<text x="90.1" y="201.8">4</text>
<text x="144.9" y="201.8">3</text>
<text x="199.6" y="201.8">2</text>
<text x="254.4" y="201.8">1</text>
</g>
</svg>
